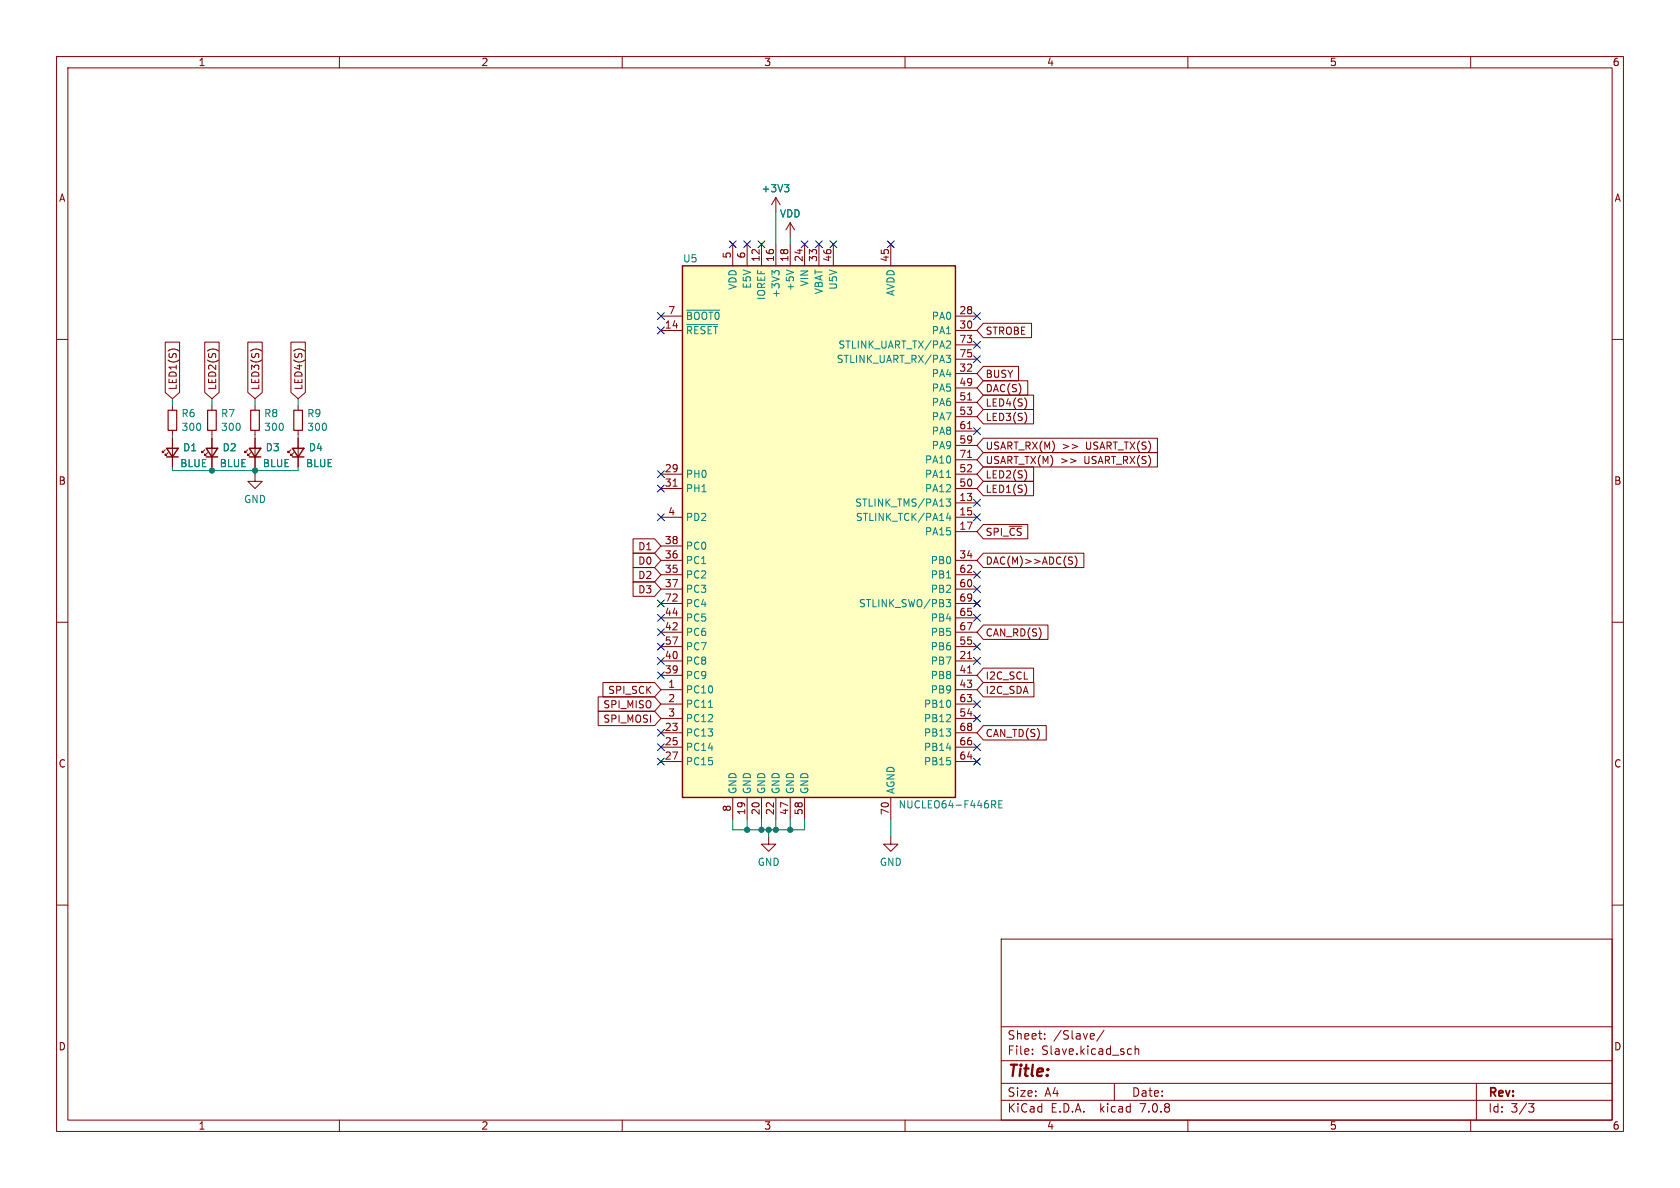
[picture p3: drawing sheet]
<svg xmlns="http://www.w3.org/2000/svg" width="297mm" height="210mm" viewBox="0 0 297 210" stroke-linecap="round" stroke-linejoin="round" font-family="sans-serif">
<g fill="none" stroke="#840000" stroke-width=".18">
<path d="M10 10h277v190h-277zM12 12h273v186h-273zM60 10v2M110 10v2M160 10v2M210 10v2M260 10v2M137.2 34.9l-.8 1.3M137.2 34.9v2.6M137.2 34.9l.7 1.3M139.7 39.4l-.8 1.2M139.7 39.4v2.5"/>
<path d="M139.7 39.4l.8 1.2M10 60h2M116.8 58.4h3.8M116.8 55.9h3.8M129.5 43.2v3.8M132.1 43.2v3.8M134.6 43.2v3.8M137.2 43.2v3.8M139.7 43.2v3.8M142.2 43.2v3.8M144.8 43.2v3.8M147.3 43.2v3.8"/>
<path d="M157.5 43.2v3.8M168.9 58.4h3.8M168.9 55.9h3.8M173.8 57.1h8.6v2.6h-8.6l-1.1-1.3zM285 60h2M29.2 60.5h2.6v8.9l-1.3 1.1-1.3-1.1zM29.2 79.5l-.5 .5v-.2v.2h.3M30.1 61.8l.4-.1 .8 .1M30.5 71.8v.7M30.5 76.1v.7M30.5 77.5v5.1M36.2 60.5h2.5v8.9l-1.2 1.1-1.3-1.1z"/>
<path d="M36.2 79.5l-.5 .5v-.2v.2h.2M37 61.8l.5-.1 .8 .1M37.5 71.8v.7M37.5 76.1v.7M37.5 77.5v5.1M43.8 60.5h2.6v8.9l-1.3 1.1-1.3-1.1zM43.8 79.5l-.5 .5v-.2v.2h.3M44.7 61.8l.5-.1 .7 .1M45.1 71.8v.7M45.1 76.1v.7M45.1 77.5v5.1M51.4 60.5h2.6v8.9l-1.3 1.1-1.3-1.1z"/>
<path d="M51.4 79.5l-.5 .5v-.2v.2h.3M52.3 61.8l.5-.1 .7 .1M52.7 71.8v.7M52.7 76.1v.7M52.7 77.5v5.1M168.9 66h3.8M168.9 68.6h3.8M168.9 71.1h3.8M168.9 73.7h3.8M168.9 78.7h3.8M168.9 76.2h3.8M168.9 61h3.8"/>
<path d="M168.9 63.5h3.8M171.1 70.7h.7M171.1 75.8h.7M173.8 77.5h30.8v2.5h-30.8l-1.1-1.3zM173.8 69.8h8.9v2.6h-8.9l-1.1-1.3zM173.8 72.4h8.9v2.5h-8.9l-1.1-1.2zM173.8 67.3h7.9v2.6h-7.9l-1.1-1.3zM173.8 64.8h6.3v2.5h-6.3l-1.1-1.3zM181.4 70.7l.1 .5-.1 .7M181.4 73.2l.1 .5-.1 .8M189.5 78.6l1 .3-1 .4M29.7 80l-.5 .5v-.2v.2h.3"/>
<path d="M36.7 80l-.5 .5v-.2v.2h.2M44.3 80l-.5 .5v-.2v.2h.3M45.1 83.8v1.3h1.3l-1.3 1.3-1.3-1.3h1.3M51.9 80l-.5 .5v-.2v.2h.3M111.9 95.2h3.8l1.1 1.3-1.1 1.3h-3.8zM111.9 97.8h3.8l1.1 1.3-1.1 1.2h-3.8zM116.8 91.4h3.8M116.8 83.8h3.8M116.8 86.4h3.8M116.8 99.1h3.8M116.8 96.5h3.8M119 85.9h.7"/>
<path d="M168.9 88.9h3.8M168.9 91.4h3.8M168.9 94h3.8M168.9 83.8h3.8M168.9 86.4h3.8M168.9 99.1h3.8M168.9 81.3h3.8M171.1 80.9h.7M173.8 92.7h7.9v2.6h-7.9l-1.1-1.3zM173.8 85.1h8.9v2.5h-8.9l-1.1-1.2zM173.8 80h30.8v2.6h-30.8l-1.1-1.3zM173.8 97.8h17.8v2.5h-17.8l-1.1-1.2z"/>
<path d="M173.8 82.5h8.9v2.6h-8.9l-1.1-1.3zM181.4 85.9l.1 .5-.1 .8M181.4 83.4l.1 .5-.1 .7M189.1 99.1l.4 .1 .1 .3-.2 .2h-.3M189.1 98.5h.5M189.2 81.1l1 .4-1 .3M190 98.3a1.46 1.46 0 0 1 0 1.9M10 110h2M111.9 102.9h3.8l1.1 1.2-1.1 1.3h-3.8zM111.9 100.3h3.8l1.1 1.3-1.1 1.3h-3.8zM116.8 116.8h3.8M116.8 101.6h3.8"/>
<path d="M116.8 104.1h3.8M116.8 119.4h3.8M116.8 111.8h3.8M116.8 109.2h3.8M116.8 114.3h3.8M116.8 106.7h3.8M168.9 116.8h3.8M168.9 101.6h3.8M168.9 104.1h3.8M168.9 119.4h3.8M168.9 111.8h3.8M168.9 109.2h3.8"/>
<path d="M168.9 114.3h3.8M168.9 106.7h3.8M171.1 116.4h.7M171.1 119h.7M173.8 110.5h11.5v2.5h-11.5l-1.1-1.2zM173.8 118.1h8.9v2.6h-8.9l-1.1-1.3zM285 110h2M105.7 125.7h10l1.1 1.3-1.1 1.3h-10zM105.7 123.2h10l1.1 1.3-1.1 1.2h-10zM106.6 120.6h9.1l1.1 1.3-1.1 1.3h-9.1zM116.8 121.9h3.8M116.8 124.5h3.8"/>
<path d="M116.8 129.5h3.8M116.8 132.1h3.8M116.8 134.6h3.8M116.8 127h3.8M168.9 121.9h3.8M168.9 124.5h3.8M168.9 129.5h3.8M168.9 132.1h3.8M168.9 134.6h3.8M168.9 127h3.8M173.8 128.3h11.2v2.5h-11.2l-1.1-1.3zM173.8 120.6h9v2.6h-9l-1.1-1.3z"/>
<path d="M10 160h2M129.5 141v3.8M132.1 141v3.8M134.6 141v3.8M135.9 148v1.2h1.3l-1.3 1.3-1.3-1.3h1.3M137.2 141v3.8M139.7 141v3.8M142.2 141v3.8M157.5 148v1.2h1.2l-1.2 1.3-1.3-1.3h1.3M157.5 141v3.8M285 160h2M177 166h108v32h-108z"/>
<path d="M60 198v2M110 198v2M160 198v2M177 194.5h108M177 191.5h108M177 187.5h108M177 181.5h108M182.5 186.3v.1M182.5 185.5v.1M184.7 183.6v.1M184.7 182.8v.1M193.2 182.7l.3 .4-.8 .1"/>
<path d="M193.4 183.6l-.2 .1M195.2 182.1l-1.3 2M197 191.5v3M199.6 185.4l.4 .1M200 186.3l-.4 .1M200.7 185.5l.2-.1 .3 .1 .1 .9M200.7 184.9v1.5M210 198v2M260 198v2M261 191.5v6.5M270.2 195.1h1l-.5 .6 .4 .1 .1 .5-.3 .3h-.4"/>
</g>
<g fill="none" stroke="#008484" stroke-width=".18">
<path d="M138.7 32.6h.8l-.5 .5M139.2 33.1l.3 .3v.3l-.3 .2M121.4 57.4h5.5M121.4 54.8h5.8M137 48.3l-.5-.5v.8M137 48.1l.2-.3h.3l.2 .3M139 47.7l1.3 .4M167.3 62.8h.8l-.5 .5 .4 .1 .1 .4-.3 .3h-.3M167.5 60.3h.4l.2 .3-.8 .9h.8M167.3 88.2h.8l-.5 .5 .4 .1v.6l-.2 .1-.5-.1M167.3 84.4h.8M167.6 90.7l-.3 .9h.8"/>
<path d="M167.9 91.2v.8M167.3 106h.8l-.5 .5 .4 .1 .1 .4-.3 .3h-.3M125.2 125h.8M175.3 141.5h.5l.2 .3-.1 .4h-.6M175.6 142.2l.4 .6M176.6 142.2h.4M177.2 141.5h-.6v1.3h.6"/>
</g>
<path d="M29.7 72.5h1.5v3.6h-1.5zM36.7 72.5h1.5v3.6h-1.5zM44.3 72.5h1.5v3.6h-1.5zM51.9 72.5h1.6v3.6h-1.6z" fill="none" stroke="#840000" stroke-width=".2"/>
<path d="M120.6 47h48.3v94h-48.3zM29.5 79.2h2l-1 1.6zM36.4 79.2h2.1l-1 1.6zM44.1 79.2h2l-1 1.6zM51.7 79.2h2l-1 1.6zM29.5 80.8h2M36.4 80.8h2.1M44.1 80.8h2M51.7 80.8h2" fill="none" stroke="#840000" stroke-width=".25"/>
<path d="M120.6 47h48.3v94h-48.3z" fill="#ffffc2" stroke="#ffffc2" stroke-width=".18"/>
<g fill="none" stroke="#008400" stroke-width=".18">
<path d="M137.2 37.5v5.7M139.7 41.9v1.3M30.5 70.5v1.3M30.5 76.8v.7M37.5 70.5v1.3M37.5 76.8v.7M45.1 70.5v1.3M45.1 76.8v.7M52.7 70.5v1.3M52.7 76.8v.7M30.5 82.6v.6h22.2v-.6M37.5 82.6v.6"/>
<path d="M45.1 82.6v1.2M129.5 144.8v1.9h12.7v-1.9M132.1 144.8v1.9M134.6 144.8v1.9M135.9 146.7v1.3M137.2 144.8v1.9M139.7 144.8v1.9M157.5 144.8v3.2"/>
</g>
<g fill="none" stroke="#000084" stroke-width=".18">
<path d="M116.2 55.3l1.2 1.2M116.2 57.8l1.2 1.2M117.4 55.3l-1.2 1.2M117.4 57.8l-1.2 1.2M128.9 42.6l1.2 1.2M130.1 42.6l-1.2 1.2M131.5 42.6l1.2 1.2M132.7 42.6l-1.2 1.2M134 42.6l1.2 1.2M135.2 42.6l-1.2 1.2M141.6 42.6l1.2 1.2M142.8 42.6l-1.2 1.2"/>
<path d="M144.2 42.6l1.2 1.2M145.4 42.6l-1.2 1.2M146.7 42.6l1.2 1.2M147.9 42.6l-1.2 1.2M156.9 42.6l1.2 1.2M158.1 42.6l-1.2 1.2M172.1 55.3l1.2 1.2M173.3 55.3l-1.2 1.2M172.1 75.6l1.2 1.2M172.1 62.9l1.2 1.2M172.1 60.4l1.2 1.2M173.3 60.4l-1.2 1.2"/>
<path d="M173.3 75.6l-1.2 1.2M173.3 62.9l-1.2 1.2M116.2 83.2l1.2 1.2M116.2 85.8l1.2 1.2M116.2 90.8l1.2 1.2M117.4 83.2l-1.2 1.2M117.4 85.8l-1.2 1.2M117.4 90.8l-1.2 1.2M172.1 90.8l1.2 1.2M172.1 88.3l1.2 1.2M173.3 90.8l-1.2 1.2M173.3 88.3l-1.2 1.2"/>
<path d="M116.2 111.2l1.2 1.2M116.2 108.6l1.2 1.2M116.2 116.2l1.2 1.2M116.2 118.8l1.2 1.2M116.2 113.7l1.2 1.2M116.2 106.1l1.2 1.2M117.4 111.2l-1.2 1.2M117.4 108.6l-1.2 1.2M117.4 116.2l-1.2 1.2M117.4 118.8l-1.2 1.2M117.4 113.7l-1.2 1.2M117.4 106.1l-1.2 1.2"/>
<path d="M172.1 116.2l1.2 1.2M172.1 113.7l1.2 1.2M172.1 101l1.2 1.2M172.1 106.1l1.2 1.2M172.1 108.6l1.2 1.2M172.1 103.5l1.2 1.2M173.3 116.2l-1.2 1.2M173.3 113.7l-1.2 1.2M173.3 101l-1.2 1.2M173.3 106.1l-1.2 1.2M173.3 108.6l-1.2 1.2M173.3 103.5l-1.2 1.2"/>
<path d="M116.2 134l1.2 1.2M116.2 131.5l1.2 1.2M116.2 128.9l1.2 1.2M117.4 134l-1.2 1.2M117.4 131.5l-1.2 1.2M117.4 128.9l-1.2 1.2M172.1 131.5l1.2 1.2M172.1 126.4l1.2 1.2M172.1 134l1.2 1.2M172.1 123.9l1.2 1.2M173.3 131.5l-1.2 1.2M173.3 126.4l-1.2 1.2"/>
<path d="M173.3 134l-1.2 1.2M173.3 123.9l-1.2 1.2"/>
</g>
<g fill="#008400" stroke="#008400" stroke-width=".18">
<circle cx="132.1" cy="146.7" r=".46"/>
<circle cx="134.6" cy="146.7" r=".46"/>
<circle cx="135.9" cy="146.7" r=".46"/>
<circle cx="139.7" cy="146.7" r=".46"/>
<circle cx="137.2" cy="146.7" r=".46"/>
<circle cx="45.1" cy="83.2" r=".46"/>
<circle cx="37.5" cy="83.2" r=".46"/>
</g>
<text font-size="2.8" fill="#840000" x="178" y="190.9">Title:</text>
<g font-size="2.1" fill="#840000">
<text x="178" y="184">Sheet:</text>
<text x="186.2" y="184">/Slave/</text>
<text x="178" y="186.7">File:</text>
<text x="184.1" y="186.7">Slave.kicad_sch</text>
<text x="178" y="196.9">KiCad</text>
<text x="178" y="194.1">Size:</text>
<text x="184.7" y="194.1">A4</text>
<text x="185.7" y="196.9">E.D.A.</text>
<text x="194.6" y="196.9">kicad</text>
<text x="200" y="194.1">Date:</text>
<text x="201.8" y="196.9">7.0.8</text>
<text x="263" y="194.3">Rev:</text>
<text x="263" y="196.9">Id:</text>
<text x="267.1" y="196.9">3/3</text>
</g>
<g font-size="1.8" fill="#840000">
<text x="35" y="11.9">1</text>
<text x="85" y="11.9">2</text>
<text x="135" y="11.9">3</text>
<text x="185" y="11.9">4</text>
<text x="235" y="11.9">5</text>
<text x="285" y="11.9">6</text>
<text x="10.3" y="35.9">A</text>
<text x="285.3" y="35.9">A</text>
<text x="129.3" y="45.8" transform="rotate(-90 129.3 45.8)">5</text>
<text x="131.8" y="45.8" transform="rotate(-90 131.8 45.8)">6</text>
<text x="134.4" y="46.4" transform="rotate(-90 134.4 46.4)">12</text>
<text x="136.9" y="46.4" transform="rotate(-90 136.9 46.4)">16</text>
<text x="139.4" y="46.4" transform="rotate(-90 139.4 46.4)">18</text>
<text x="142" y="46.4" transform="rotate(-90 142 46.4)">24</text>
<text x="144.5" y="46.4" transform="rotate(-90 144.5 46.4)">33</text>
<text x="147.1" y="46.4" transform="rotate(-90 147.1 46.4)">46</text>
<text x="157.2" y="46.4" transform="rotate(-90 157.2 46.4)">45</text>
<text x="117.4" y="58.2">14</text>
<text x="118" y="55.6">7</text>
<text x="169.5" y="55.6">28</text>
<text x="169.5" y="58.2">30</text>
<text x="174.1" y="59.4">STROBE</text>
<text x="169.5" y="65.8">32</text>
<text x="169.5" y="60.7">73</text>
<text x="169.5" y="63.2">75</text>
<text x="31.4" y="69.1" transform="rotate(-90 31.4 69.1)">LED1(S)</text>
<text x="38.4" y="69.1" transform="rotate(-90 38.4 69.1)">LED2(S)</text>
<text x="46" y="69.1" transform="rotate(-90 46 69.1)">LED3(S)</text>
<text x="53.7" y="69.1" transform="rotate(-90 53.7 69.1)">LED4(S)</text>
<text x="169.5" y="68.3">49</text>
<text x="169.5" y="70.9">51</text>
<text x="174.1" y="69.5">DAC(S)</text>
<text x="174.1" y="67">BUSY</text>
<text x="169.5" y="73.4">53</text>
<text x="169.5" y="75.9">61</text>
<text x="174.1" y="72.1">LED4(S)</text>
<text x="174.1" y="74.6">LED3(S)</text>
<text x="117.4" y="83.6">29</text>
<text x="169.5" y="83.6">52</text>
<text x="169.5" y="78.5">59</text>
<text x="169.5" y="81">71</text>
<text x="174.1" y="79.7">USART_RX(M)</text>
<text x="174.1" y="82.2">USART_TX(M)</text>
<text x="187.5" y="82.2">&gt;&gt;</text>
<text x="187.8" y="79.7">&gt;&gt;</text>
<text x="191.8" y="82.2">USART_RX(S)</text>
<text x="192.1" y="79.7">USART_TX(S)</text>
<text x="10.3" y="85.9">B</text>
<text x="117.4" y="86.1">31</text>
<text x="169.5" y="88.6">13</text>
<text x="169.5" y="86.1">50</text>
<text x="174.1" y="87.3">LED1(S)</text>
<text x="174.1" y="84.8">LED2(S)</text>
<text x="285.3" y="85.9">B</text>
<text x="118" y="91.2">4</text>
<text x="169.5" y="91.2">15</text>
<text x="169.5" y="93.7">17</text>
<text x="174.1" y="94.9">SPI_~{CS}</text>
<text x="112.7" y="97.5">D1</text>
<text x="112.7" y="100">D0</text>
<text x="117.4" y="101.3">35</text>
<text x="117.4" y="98.8">36</text>
<text x="117.4" y="96.3">38</text>
<text x="169.5" y="98.8">34</text>
<text x="169.5" y="101.3">62</text>
<text x="174.1" y="100">DAC(M)&gt;&gt;ADC(S)</text>
<text x="112.7" y="105.1">D3</text>
<text x="112.7" y="102.6">D2</text>
<text x="117.4" y="103.9">37</text>
<text x="117.4" y="106.4">72</text>
<text x="169.5" y="103.9">60</text>
<text x="169.5" y="106.4">69</text>
<text x="117.4" y="111.5">42</text>
<text x="117.4" y="109">44</text>
<text x="169.5" y="109">65</text>
<text x="169.5" y="111.5">67</text>
<text x="174.1" y="112.7">CAN_RD(S)</text>
<text x="117.4" y="119.1">39</text>
<text x="117.4" y="116.6">40</text>
<text x="117.4" y="114">57</text>
<text x="169.5" y="116.6">21</text>
<text x="169.5" y="119.1">41</text>
<text x="169.5" y="114">55</text>
<text x="106.6" y="125.4">SPI_MISO</text>
<text x="107.4" y="122.9">SPI_SCK</text>
<text x="118" y="121.7">1</text>
<text x="118" y="124.2">2</text>
<text x="169.5" y="121.7">43</text>
<text x="169.5" y="124.2">63</text>
<text x="174.1" y="122.9">I2C_SDA</text>
<text x="174.1" y="120.3">I2C_SCL</text>
<text x="106.6" y="128">SPI_MOSI</text>
<text x="117.4" y="129.3">23</text>
<text x="117.4" y="131.8">25</text>
<text x="118" y="126.7">3</text>
<text x="169.5" y="126.7">54</text>
<text x="169.5" y="131.8">66</text>
<text x="169.5" y="129.3">68</text>
<text x="174.1" y="130.5">CAN_TD(S)</text>
<text x="10.3" y="135.9">C</text>
<text x="117.4" y="134.4">27</text>
<text x="169.5" y="134.4">64</text>
<text x="285.3" y="135.9">C</text>
<text x="129.3" y="143.6" transform="rotate(-90 129.3 143.6)">8</text>
<text x="131.8" y="144.2" transform="rotate(-90 131.8 144.2)">19</text>
<text x="134.4" y="144.2" transform="rotate(-90 134.4 144.2)">20</text>
<text x="136.9" y="144.2" transform="rotate(-90 136.9 144.2)">22</text>
<text x="139.4" y="144.2" transform="rotate(-90 139.4 144.2)">47</text>
<text x="142" y="144.2" transform="rotate(-90 142 144.2)">58</text>
<text x="157.2" y="144.2" transform="rotate(-90 157.2 144.2)">70</text>
<text x="10.3" y="185.9">D</text>
<text x="285.3" y="185.9">D</text>
<text x="35" y="199.9">1</text>
<text x="85" y="199.9">2</text>
<text x="135" y="199.9">3</text>
<text x="185" y="199.9">4</text>
<text x="235" y="199.9">5</text>
<text x="285" y="199.9">6</text>
</g>
<g font-size="1.8" fill="#008484">
<text x="134.5" y="34.2">+3V3</text>
<text x="137.8" y="38.6">VDD</text>
<text x="120.7" y="46.6">U5</text>
<text x="130.4" y="51.3" transform="rotate(-90 130.4 51.3)">VDD</text>
<text x="132.9" y="51.1" transform="rotate(-90 132.9 51.1)">E5V</text>
<text x="135.5" y="53.1" transform="rotate(-90 135.5 53.1)">IOREF</text>
<text x="138" y="52.8" transform="rotate(-90 138 52.8)">+3V3</text>
<text x="140.6" y="51.6" transform="rotate(-90 140.6 51.6)">+5V</text>
<text x="143.1" y="50.7" transform="rotate(-90 143.1 50.7)">VIN</text>
<text x="145.6" y="52.1" transform="rotate(-90 145.6 52.1)">VBAT</text>
<text x="148.2" y="51.3" transform="rotate(-90 148.2 51.3)">U5V</text>
<text x="158.3" y="52.4" transform="rotate(-90 158.3 52.4)">AVDD</text>
<text x="121.2" y="59.3">~{RESET}</text>
<text x="121.2" y="56.7">~{BOOT0}</text>
<text x="164.6" y="56.7">PA0</text>
<text x="164.6" y="59.3">PA1</text>
<text x="147.8" y="64.4">STLINK_UART_RX/PA3</text>
<text x="148.1" y="61.8">STLINK_UART_TX/PA2</text>
<text x="164.6" y="66.9">PA4</text>
<text x="164.6" y="69.4">PA5</text>
<text x="164.6" y="72">PA6</text>
<text x="32" y="73.9">R6</text>
<text x="32" y="76.4">300</text>
<text x="39" y="73.9">R7</text>
<text x="39" y="76.4">300</text>
<text x="46.6" y="73.9">R8</text>
<text x="46.6" y="76.4">300</text>
<text x="54.2" y="73.9">R9</text>
<text x="54.2" y="76.4">300</text>
<text x="164.6" y="74.5">PA7</text>
<text x="164.6" y="77.1">PA8</text>
<text x="31.8" y="82.8">BLUE</text>
<text x="32.3" y="80">D1</text>
<text x="38.7" y="82.8">BLUE</text>
<text x="39.3" y="80">D2</text>
<text x="46.4" y="82.8">BLUE</text>
<text x="46.9" y="80">D3</text>
<text x="54" y="82.8">BLUE</text>
<text x="54.5" y="80">D4</text>
<text x="163.4" y="82.1">PA10</text>
<text x="164.6" y="79.6">PA9</text>
<text x="43" y="89.1">GND</text>
<text x="121.2" y="84.7">PH0</text>
<text x="121.2" y="87.2">PH1</text>
<text x="151.1" y="89.8">STLINK_TMS/PA13</text>
<text x="163.4" y="87.2">PA12</text>
<text x="163.4" y="84.7">PA11</text>
<text x="121.2" y="92.3">PD2</text>
<text x="151.2" y="92.3">STLINK_TCK/PA14</text>
<text x="163.4" y="94.8">PA15</text>
<text x="121.2" y="99.9">PC1</text>
<text x="121.2" y="97.4">PC0</text>
<text x="164.4" y="99.9">PB0</text>
<text x="121.2" y="102.5">PC2</text>
<text x="121.2" y="105">PC3</text>
<text x="121.2" y="107.5">PC4</text>
<text x="151.7" y="107.5">STLINK_SWO/PB3</text>
<text x="164.4" y="105">PB2</text>
<text x="164.4" y="102.5">PB1</text>
<text x="121.2" y="112.6">PC6</text>
<text x="121.2" y="110.1">PC5</text>
<text x="164.4" y="110.1">PB4</text>
<text x="164.4" y="112.6">PB5</text>
<text x="121.2" y="117.7">PC8</text>
<text x="121.2" y="115.2">PC7</text>
<text x="164.4" y="117.7">PB7</text>
<text x="164.4" y="115.2">PB6</text>
<text x="121.2" y="122.8">PC10</text>
<text x="121.2" y="125.3">PC11</text>
<text x="121.2" y="120.2">PC9</text>
<text x="163.2" y="125.3">PB10</text>
<text x="164.4" y="120.2">PB8</text>
<text x="164.4" y="122.8">PB9</text>
<text x="121.2" y="130.4">PC13</text>
<text x="121.2" y="127.9">PC12</text>
<text x="163.2" y="127.9">PB12</text>
<text x="163.2" y="130.4">PB13</text>
<text x="121.2" y="132.9">PC14</text>
<text x="121.2" y="135.5">PC15</text>
<text x="163.2" y="135.5">PB15</text>
<text x="163.2" y="132.9">PB14</text>
<text x="130.4" y="140.5" transform="rotate(-90 130.4 140.5)">GND</text>
<text x="132.9" y="140.5" transform="rotate(-90 132.9 140.5)">GND</text>
<text x="135.5" y="140.5" transform="rotate(-90 135.5 140.5)">GND</text>
<text x="138" y="140.5" transform="rotate(-90 138 140.5)">GND</text>
<text x="140.6" y="140.5" transform="rotate(-90 140.6 140.5)">GND</text>
<text x="143.1" y="140.5" transform="rotate(-90 143.1 140.5)">GND</text>
<text x="158.3" y="140.5" transform="rotate(-90 158.3 140.5)">AGND</text>
<text x="158.8" y="143.1">NUCLEO64-F446RE</text>
<text x="133.9" y="153.3">GND</text>
<text x="155.4" y="153.3">GND</text>
</g>
</svg>
